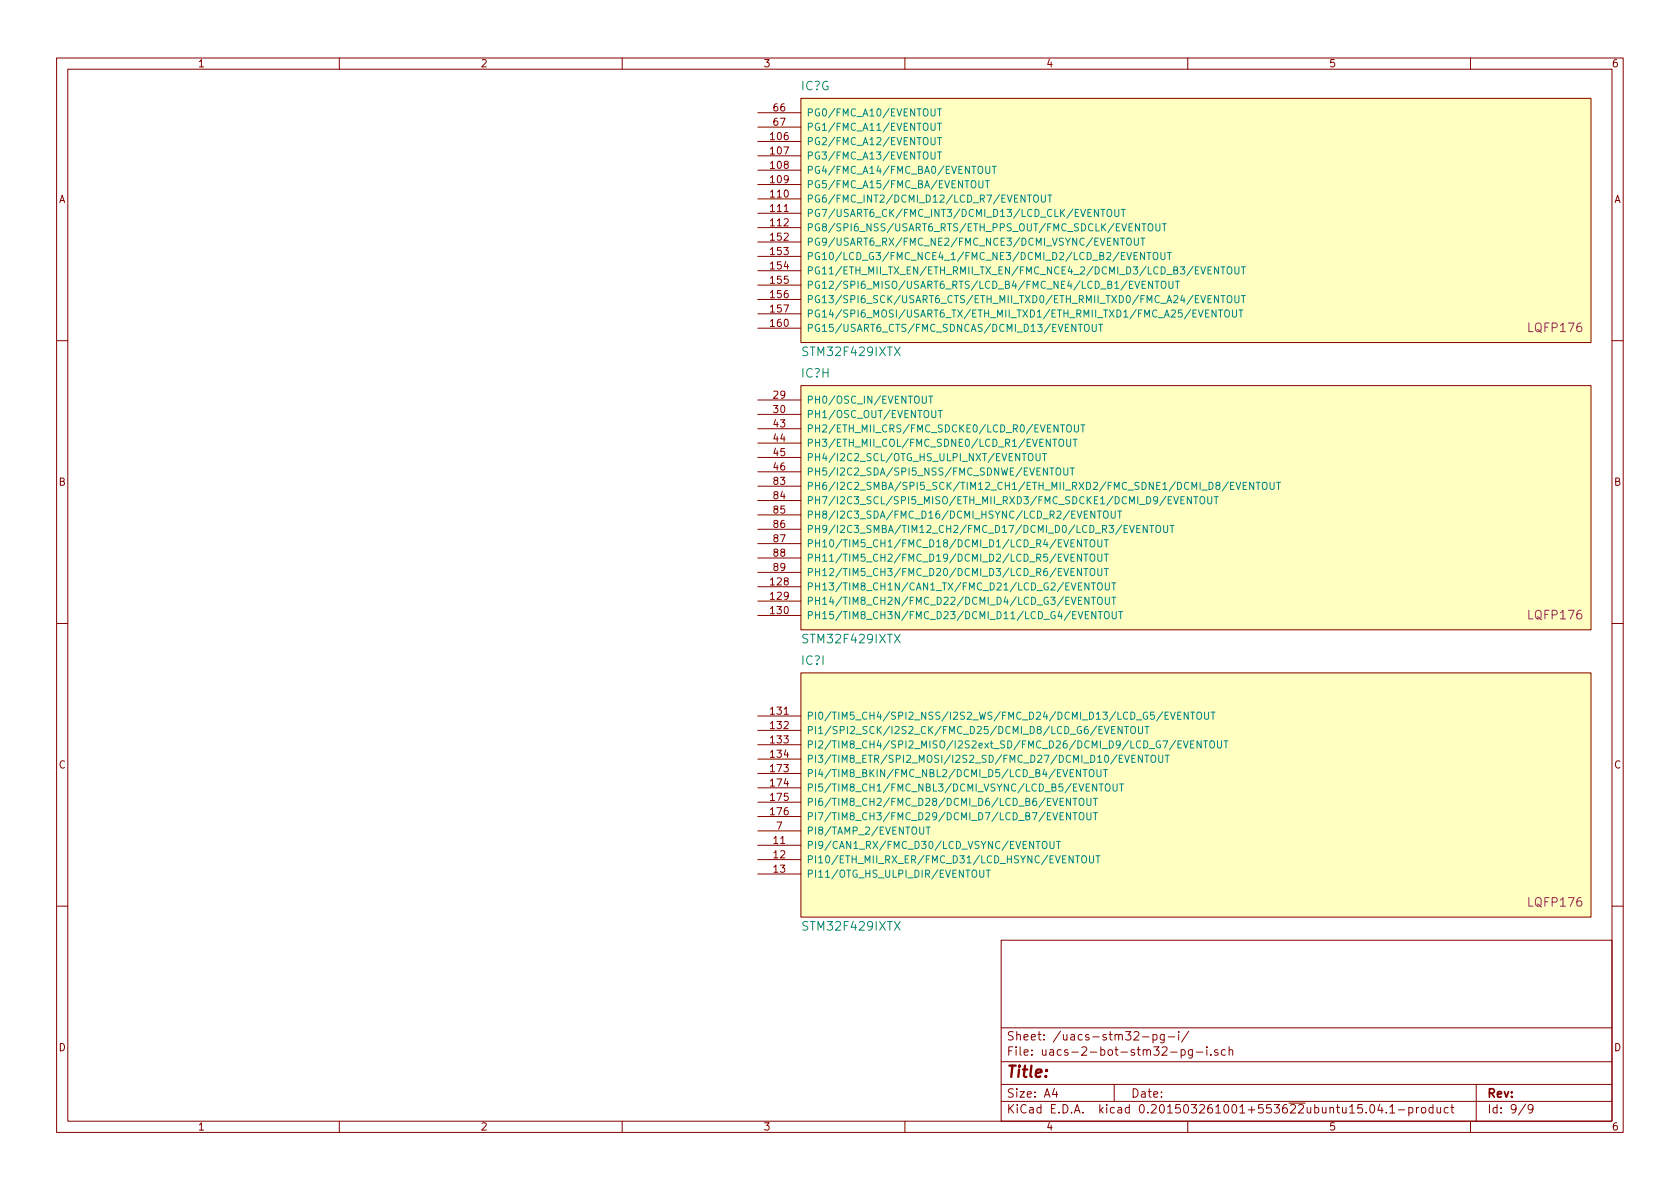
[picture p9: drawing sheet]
<svg xmlns="http://www.w3.org/2000/svg" width="297mm" height="210mm" viewBox="0 0 297 210" stroke-linecap="round" stroke-linejoin="round" font-family="sans-serif">
<g fill="none" stroke="#840000" stroke-width=".18">
<path d="M10 10.3h277v189.9h-277zM12 12.2h273v186.1h-273zM60 10.3v1.9M110 10.3v1.9M134 19.9h7.6M141.6 17.4h139.7v43.2h-139.7zM160 10.3v1.9M210 10.3v1.9M260 10.3v1.9M134 22.5h7.6M134 35.2h7.6M134 37.7h7.6"/>
<path d="M134 25h7.6M134 27.6h7.6M134 30.1h7.6M134 32.6h7.6M134 58h7.6M134 40.3h7.6M134 42.8h7.6M134 45.3h7.6M134 47.9h7.6M134 50.4h7.6M134 53h7.6M134 55.5h7.6"/>
<path d="M10 60.2h2M134 73.3h7.6M134 75.8h7.6M134 78.4h7.6M134 70.7h7.6M141.6 68.2h139.7v43.2h-139.7zM285 60.2h2M134 86h7.6M134 88.5h7.6M134 80.9h7.6M134 91.1h7.6M134 83.4h7.6"/>
<path d="M134 93.6h7.6M134 96.1h7.6M134 98.7h7.6M10 110.3h2M134 101.2h7.6M134 108.8h7.6M134 103.8h7.6M134 106.3h7.6M141.6 119h139.7v43.2h-139.7zM285 110.3h2M134 126.6h7.6M134 129.2h7.6"/>
<path d="M134 131.7h7.6M134 136.8h7.6M134 134.2h7.6M134 139.3h7.6M134 146.9h7.6M134 149.5h7.6M134 152h7.6M134 154.6h7.6M134 141.9h7.6M134 144.4h7.6M10 160.2h2M177 166.3h108v32h-108z"/>
<path d="M285 160.2h2M60 198.3v1.9M110 198.3v1.9M160 198.3v1.9M177 194.8h108M177 191.8h108M177 187.8h108M177 181.8h108M186.4 192.5l-.3 1h.9M186.8 193v1M197 191.8v3M202 183.4h1.1"/>
<path d="M203.9 183l.4-.1 .3 .3-.2 .6h-.5M203.9 182.9v1.5M205.8 182.9v1.4l-.2 .1-.4-.1M205.8 183l-.4-.1-.3 .3 .1 .6 .2 .1 .4-.1M206.6 183.4h1.1M207 186h1.1M208.4 182.4v.2M208.4 182.9v1M208.8 185.7l.5-.1 .2 .3-.1 .6h-.6M208.8 185.6v1.5M210 198.3v1.9M210.2 182.3l-1.3 2"/>
<path d="M210.8 185.6v1.4l-.3 .1-.3-.1M210.8 185.7l-.4-.1-.3 .3 .1 .6 .2 .1 .4-.1M211.5 186h1.2M213.4 185.1v.2M213.4 185.6v1M214.1 186.5v.1M215.3 185.7a.37 .37 0 0 0-.6 .1l.1 .2 .5 .2 .1 .1-.2 .3-.5-.1M216.7 185.7l-.5-.1-.2 .3v.6l.2 .1 .5-.1M217.3 185.7l.2-.1 .4 .1 .1 .9M217.3 185.1v1.5M242.3 195.5l.2-.2a.81 .81 0 0 1 .6 .6 .81 .81 0 0 1-.3 .8l-.1 .1a.79 .79 0 0 1-.4-1.3zM244 195.2l-.4 1.1h1"/>
<path d="M244.3 195.8v1M245.1 196.7v.1M245.7 195.8l.5-.5v1.5M245.7 196.8h.9M247.2 196.3h1.2M249.1 195.9l.4-.1 .3 .3-.1 .6h-.6M249.1 195.8v1.5M250.4 195.8v1M250.9 195.8l-.5 .3M251.4 196l.2-.2 .4 .2 .1 .5-.1 .2-.4 .1-.2-.1zM253.4 195.9l-.5-.1-.2 .3v.6l.2 .1 .5-.1M253.4 195.3v1.5"/>
<path d="M254.1 195.8l.1 .9 .3 .1 .2-.1M254.7 195.8v1M256.1 195.9l-.5-.1-.3 .3 .1 .6 .2 .1 .5-.1M256.5 195.8h.6M256.7 195.3v1.3l.4 .2M260 198.3v1.9M261 191.8v6.5M269.7 195.2l-1.2 2M271 196l-.2 .3h-.3l-.3-.3v-.4l.1-.2 .5-.1 .2 .2a1.19 1.19 0 0 1-.2 1.2l-.5 .1"/>
</g>
<g fill="#ffffc2" stroke="#ffffc2" stroke-width=".25">
<path d="M141.6 17.4h139.7v43.2h-139.7z"/>
<path d="M141.6 68.2h139.7v43.2h-139.7z"/>
<path d="M141.6 119h139.7v43.2h-139.7z"/>
</g>
<g fill="none" stroke="#008484" stroke-width=".18">
<path d="M165.8 19.2h.7M166.1 19.2v1.3M165.8 21.8h.7M165.8 24.3h.7M165.8 26.9h.7M166.1 21.8v1.3M166.1 24.3v1.3M166.1 26.9v1.2M173.1 31.9v1.1l.2 .2h.3l.2-.2v-1.1M174.2 31.9h.7M174.3 29.4v1l.2 .3h.3l.2-.3v-1M174.6 31.9v1.3"/>
<path d="M175.4 29.4h.7M175.8 29.4v1.3M182.8 34.7l.2-.2h.4a.83 .83 0 0 1-.1 1.3 .44 .44 0 0 1-.5-.5zM184.1 34.5v1l.3 .3h.2l.2-.3v-1M185.3 34.5h.7M185.6 34.5v1.3M194.6 37h.8M195 37v1.3M195.9 37.1h.5a.83 .83 0 0 1-.1 1.2 .44 .44 0 0 1-.6-.4l.1-.7zM197.1 37v1l.2 .3h.3l.2-.3v-1M198.2 37h.8M198.6 37v1.3"/>
<path d="M201.9 39.6h.7M203.2 39.6h.5a.83 .83 0 0 1-.2 1.2 .44 .44 0 0 1-.5-.4v-.7zM204.4 39.6v1l.2 .2h.3l.2-.2v-1M205.5 39.6h.7M205.9 39.6v1.2M191.9 57.4h.5a.83 .83 0 0 1-.1 1.2 .44 .44 0 0 1-.6-.4l.1-.7zM193.1 57.3v1.1l.2 .2h.3l.2-.2v-1.1M194.3 57.3h.7M194.6 57.3v1.3M198.1 42.1h.7M199.2 42.3l.3-.2 .3 .1a.83 .83 0 0 1-.1 1.2 .44 .44 0 0 1-.5-.5zM200.6 42.1v1l.2 .3h.2l.3-.3v-1"/>
<path d="M201.7 42.1h.7M202.1 42.1v1.3M202.4 44.6v1.3l-.7-1.3v1.3M202.8 44.6h.7M203.1 44.6v1.3M203.8 49.7v1.3l-.7-1.3v1.3M203.9 44.8l.3-.2 .3 .1a.83 .83 0 0 1-.1 1.2 .44 .44 0 0 1-.5-.4zM204.2 49.7h.7M204.6 49.7v1.3M205.3 44.6v1.1l.2 .2h.2l.3-.2v-1.1M205.4 49.9l.2-.2 .4 .1a.83 .83 0 0 1-.2 1.2 .44 .44 0 0 1-.5-.4zM206.4 44.6h.7"/>
<path d="M206.7 49.7v1l.2 .3h.3l.2-.3v-1M206.8 44.6v1.3M207.8 49.7h.7M208.2 49.7v1.3M215 54.8v1.3l-.7-1.3v1.3M215.4 47.2v1.3l-.7-1.3v1.3M215.4 52.3v1.2l-.7-1.2v1.2M215.4 54.8h.8M215.8 54.8v1.3M215.9 47.2h.7M215.9 52.3h.7M216.2 47.2v1.3"/>
<path d="M216.2 52.3v1.2M216.6 55l.2-.2 .4 .1a.83 .83 0 0 1-.1 1.2 .44 .44 0 0 1-.6-.5zM217 47.4l.2-.2h.4a.83 .83 0 0 1-.1 1.3 .44 .44 0 0 1-.5-.5zM217 52.4l.2-.1h.4a.83 .83 0 0 1-.1 1.2 .44 .44 0 0 1-.5-.4zM217.9 54.8v1l.2 .3h.3l.2-.3v-1M218.3 47.2v1l.3 .3h.2l.2-.3v-1M218.3 52.3v1l.3 .2h.2l.2-.2v-1M219 54.8h.8M219.4 54.8v1.3M219.5 47.2h.7M219.5 52.3h.7M219.8 47.2v1.3"/>
<path d="M219.8 52.3v1.2M164.2 70h.7M164.6 70v1.3M165.9 72.6h.7M166.2 72.6v1.3M187.4 77.7h.5a.83 .83 0 0 1-.1 1.2 .44 .44 0 0 1-.6-.4l.1-.7zM188.6 77.7v1l.2 .2h.3l.2-.2v-1M188.6 75.3l.3-.2 .4 .1a.83 .83 0 0 1-.2 1.2 .44 .44 0 0 1-.5-.4zM189.7 77.7h.7M190 75.1v1l.2 .3h.2l.3-.3v-1M190.1 77.7v1.2M191.1 75.1h.7"/>
<path d="M191.5 75.1v1.3M182 80.3h.5a.83 .83 0 0 1-.2 1.2 .44 .44 0 0 1-.5-.5l.1-.6zM183.2 80.2v1l.2 .3h.3l.2-.3v-1M184.3 80.2h.7M184.7 80.2v1.3M186.8 82.9l.2-.2 .4 .1a.83 .83 0 0 1-.2 1.2 .44 .44 0 0 1-.5-.4zM188.1 82.7v1.1l.2 .2h.3l.2-.2v-1.1M189.2 82.7h.7M189.6 82.7v1.3M191.2 95.4v1.3l-.7-1.3v1.3M191.2 98v1.3l-.7-1.3v1.3M191.6 95.4h.8"/>
<path d="M191.6 98h.8M192 95.4v1.3M192 98v1.3M192.8 95.6l.2-.2 .4 .1a.83 .83 0 0 1-.1 1.2 .44 .44 0 0 1-.6-.4zM192.8 98.2l.2-.2h.4a.83 .83 0 0 1-.1 1.3 .44 .44 0 0 1-.6-.5zM194 90.4h.7M194.1 95.4v1.1l.2 .2h.3l.2-.2v-1.1M194.1 98v1l.2 .3h.3l.2-.3v-1M194.4 90.4v1.2M195.1 90.5l.3-.1h.4a.83 .83 0 0 1-.2 1.2 .44 .44 0 0 1-.5-.4zM195.2 95.4h.8M195.2 98h.8"/>
<path d="M195.6 95.4v1.3M195.6 98v1.3M196.5 90.4v1l.2 .2h.3l.2-.2v-1M197.6 90.4h.7M198 90.4v1.2M201 93.5h.4M201.6 92.9h-.6v1.3h.6M202.8 92.9v1.3l-.7-1.3v1.3M203.3 92.9h.7M203.6 92.9v1.3M204.5 93h.5a.83 .83 0 0 1-.1 1.2 .44 .44 0 0 1-.5-.5v-.6zM205.7 92.9v1l.3 .3h.2l.3-.3v-1"/>
<path d="M206.9 92.9h.7M207.2 92.9v1.3M208.8 88.4h.4M209.4 87.8h-.6v1.3h.6M210.6 87.8v1.3l-.7-1.3v1.3M211.1 87.8h.7M211.4 87.8v1.3M212.2 88l.2-.2 .4 .1a.83 .83 0 0 1-.1 1.2 .44 .44 0 0 1-.5-.4zM213.5 87.8v1l.3 .3h.2l.2-.3v-1M214.7 87.8h.7M215 87.8v1.3M218.5 85.3l.4 1.3 .5-1.3"/>
<path d="M219.8 85.9h.4M220.4 85.3h-.6v1.3h.6M221.7 85.3v1.3l-.7-1.3v1.3M222.1 85.3h.7M222.5 85.3v1.3M223.2 85.5l.3-.2h.4a.83 .83 0 0 1-.2 1.3 .44 .44 0 0 1-.5-.5zM224.6 85.3v1l.2 .3h.2l.3-.3v-1M225.7 85.3h.7M226.1 85.3v1.3M191.2 100.5v1.3l-.7-1.3v1.3M191.6 100.5h.8M192 100.5v1.3"/>
<path d="M192.5 103.1v1.2l-.7-1.2v1.2M192.5 105.6v1.3l-.7-1.3v1.3M192.9 100.6h.5a.83 .83 0 0 1-.1 1.2 .44 .44 0 0 1-.6-.4l.1-.7zM193 103.1h.7M193 105.6h.7M193.3 103.1v1.2M193.3 105.6v1.3M193.8 108.1v1.3l-.8-1.3v1.3M194.1 100.5v1l.2 .3h.3l.2-.3v-1M194.1 105.8l.2-.2 .4 .1a.83 .83 0 0 1-.1 1.2 .44 .44 0 0 1-.5-.5zM194.2 108.1h.7M194.2 103.1h.5a.83 .83 0 0 1-.1 1.2 .44 .44 0 0 1-.5-.4v-.7z"/>
<path d="M194.5 108.1v1.3M195.2 100.5h.8M195.3 108.3l.3-.2 .3 .1a.83 .83 0 0 1-.1 1.2 .44 .44 0 0 1-.5-.4zM195.4 103.1v1l.3 .2h.2l.2-.2v-1M195.4 105.6v1l.3 .3h.2l.2-.3v-1M195.6 100.5v1.3M196.6 103.1h.7M196.6 105.6h.7M196.6 108.1v1.1l.3 .2h.2l.3-.2v-1.1M196.9 103.1v1.2M196.9 105.6v1.3M197.8 108.1h.7"/>
<path d="M198.1 108.1v1.3M191.1 136.1v1.3l-.8-1.3v1.3M191.5 136.1h.7M191.8 136.1v1.3M192.6 136.3l.3-.2h.3a.83 .83 0 0 1-.1 1.3 .44 .44 0 0 1-.5-.5zM194 136.1v1l.2 .3h.2l.3-.3v-1M194.3 138.6h.7M194.7 138.6v1.3M195.1 136.1h.7M195.5 136.1v1.3M195.5 138.8l.2-.2 .4 .1a.83 .83 0 0 1-.1 1.2 .44 .44 0 0 1-.6-.4zM196.5 129.1h.5"/>
<path d="M196.8 138.6v1l.2 .3h.3l.2-.3v-1M197.2 128.5h-.7v1.2h.7M197.9 138.6h.8M198.3 138.6v1.3M198.4 128.5v1.2l-.7-1.2v1.2M198.8 128.5h.7M199.2 128.5v1.2M200 128.6l.2-.1h.4a.83 .83 0 0 1-.1 1.2 .44 .44 0 0 1-.6-.4zM200.1 134.1h.5M200.7 133.5h-.6v1.3h.6M201.3 128.5v1l.2 .2h.3l.2-.2v-1M202 133.5v1.3l-.7-1.3v1.3"/>
<path d="M202.4 133.5h.7M202.4 128.5h.7M202.8 133.5v1.3M202.8 128.5v1.2M203.6 133.7l.2-.2 .4 .1a.83 .83 0 0 1-.2 1.2 .44 .44 0 0 1-.5-.4zM204.9 133.5v1.1l.2 .2h.3l.2-.2v-1.1M206 133.5h.7M206.4 133.5v1.3M207 125.9l.4 1.3 .4-1.3M208.2 126.5h.5M208.8 125.9h-.6v1.3h.6M209.2 131l.5 1.3 .4-1.3"/>
<path d="M210.1 125.9v1.3l-.7-1.3v1.3M210.5 125.9h.7M210.5 131.6h.4M210.9 125.9v1.3M211.1 131h-.6v1.3h.6M211.7 126.1l.2-.2 .4 .1a.83 .83 0 0 1-.2 1.2 .44 .44 0 0 1-.5-.4zM212.4 131v1.3l-.7-1.3v1.3M212.8 131h.7M213 125.9v1l.2 .3h.3l.2-.3v-1M213.2 131v1.3M214.1 131.1h.5a.83 .83 0 0 1-.2 1.2 .44 .44 0 0 1-.5-.5v-.6zM214.1 125.9h.7"/>
<path d="M214.5 125.9v1.3M215.3 131v1l.2 .3h.2l.3-.3v-1M216.4 131h.7M216.8 131v1.3M163.8 146.2h.7M164.1 146.2v1.3M173.2 153.9v1l.3 .2h.2l.2-.2v-1M174.4 153.9h.7M174.7 153.9v1.2M184.3 149l.3-.2h.3a.83 .83 0 0 1-.1 1.3 .44 .44 0 0 1-.5-.5zM185.6 148.8v1l.3 .3h.2l.3-.3v-1M186.8 148.8h.7"/>
<path d="M187.1 148.8v1.3M189.3 141.2v1.2l-.7-1.2v1.2M189.3 143.7v1.3l-.7-1.3v1.3M189.7 141.2h.7M189.7 143.7h.7M190.1 141.2v1.2M190.1 143.7v1.3M190.9 141.3l.2-.1h.4a.83 .83 0 0 1-.2 1.2 .44 .44 0 0 1-.5-.4zM190.9 143.9l.2-.2 .4 .1a.83 .83 0 0 1-.2 1.2 .44 .44 0 0 1-.5-.5zM191.3 151.5l.2-.2 .4 .1a.83 .83 0 0 1-.1 1.2 .44 .44 0 0 1-.5-.4zM192.2 141.2v1l.2 .2h.3l.2-.2v-1M192.2 143.7v1l.2 .3h.3l.2-.3v-1"/>
<path d="M192.6 151.3v1l.3 .3h.2l.2-.3v-1M193.3 141.2h.7M193.3 143.7h.7M193.7 141.2v1.2M193.7 143.7v1.3M193.8 151.3h.7M194.1 151.3v1.3"/>
</g>
<text font-size="2.8" fill="#840000" x="178" y="190.5">Title:</text>
<g font-size="2.1" fill="#008484">
<text x="141.6" y="16">IC?G</text>
<text x="142.3" y="63">STM32F429IXTX</text>
<text x="141.7" y="66.8">IC?H</text>
<text x="142.3" y="113.8">STM32F429IXTX</text>
<text x="141.7" y="117.6">IC?I</text>
<text x="142.3" y="164.6">STM32F429IXTX</text>
</g>
<g font-size="2.1" fill="#840084">
<text x="270.4" y="58.7">LQFP176</text>
<text x="270.4" y="109.5">LQFP176</text>
<text x="270.4" y="160.3">LQFP176</text>
</g>
<g font-size="2.1" fill="#840000">
<text x="178" y="184">Sheet: /uacs-stm32-pg-i/</text>
<text x="178" y="186.7">File: uacs-2-bot-stm32-pg-i.sch</text>
<text x="178" y="196.9">KiCad E.D.A. kicad 0.201503261001+553622ubuntu15.04.1-product</text>
<text x="178" y="194.1">Size: A4</text>
<text x="200" y="194.1">Date:</text>
<text x="263" y="194.1">Rev:</text>
<text x="263" y="196.9">Id: 9/9</text>
</g>
<g font-size="1.8" fill="#840000">
<text x="35" y="11.9">1</text>
<text x="85" y="11.9">2</text>
<text x="135" y="11.9">3</text>
<text x="185" y="11.9">4</text>
<text x="235" y="11.9">5</text>
<text x="285" y="11.9">6</text>
<text x="136.8" y="19.7">66</text>
<text x="136.8" y="22.2">67</text>
<text x="136.3" y="24.8">106</text>
<text x="136.3" y="27.3">107</text>
<text x="136.3" y="29.8">108</text>
<text x="10.4" y="35.9">A</text>
<text x="136.3" y="34.9">110</text>
<text x="136.3" y="32.4">109</text>
<text x="285.4" y="35.9">A</text>
<text x="136.3" y="37.5">111</text>
<text x="136.3" y="40">112</text>
<text x="136.3" y="42.5">152</text>
<text x="136.3" y="45.1">153</text>
<text x="136.3" y="47.6">154</text>
<text x="136.3" y="50.2">155</text>
<text x="136.3" y="52.7">156</text>
<text x="136.3" y="57.8">160</text>
<text x="136.3" y="55.2">157</text>
<text x="136.8" y="70.5">29</text>
<text x="136.8" y="73">30</text>
<text x="136.8" y="75.6">43</text>
<text x="136.8" y="78.1">44</text>
<text x="136.8" y="80.6">45</text>
<text x="136.8" y="83.2">46</text>
<text x="10.4" y="85.9">B</text>
<text x="136.8" y="85.7">83</text>
<text x="136.8" y="88.3">84</text>
<text x="285.4" y="85.9">B</text>
<text x="136.8" y="90.8">85</text>
<text x="136.8" y="93.3">86</text>
<text x="136.8" y="95.9">87</text>
<text x="136.8" y="98.4">88</text>
<text x="136.8" y="101">89</text>
<text x="136.3" y="103.5">128</text>
<text x="136.3" y="106">129</text>
<text x="136.3" y="108.6">130</text>
<text x="136.3" y="126.4">131</text>
<text x="136.3" y="128.9">132</text>
<text x="136.3" y="131.4">133</text>
<text x="10.4" y="135.9">C</text>
<text x="136.3" y="136.5">173</text>
<text x="136.3" y="134">134</text>
<text x="285.4" y="135.9">C</text>
<text x="136.3" y="139.1">174</text>
<text x="136.3" y="141.6">175</text>
<text x="136.3" y="144.1">176</text>
<text x="136.8" y="149.2">11</text>
<text x="137.3" y="146.7">7</text>
<text x="136.8" y="151.8">12</text>
<text x="136.8" y="154.3">13</text>
<text x="10.4" y="185.9">D</text>
<text x="285.4" y="185.9">D</text>
<text x="35" y="199.9">1</text>
<text x="85" y="199.9">2</text>
<text x="135" y="199.9">3</text>
<text x="185" y="199.9">4</text>
<text x="235" y="199.9">5</text>
<text x="285" y="199.9">6</text>
</g>
<g font-size="1.8" fill="#008484">
<text x="142.6" y="20.6">PG0/FMC_A10/EVENTOUT</text>
<text x="142.6" y="23.1">PG1/FMC_A11/EVENTOUT</text>
<text x="142.6" y="25.6">PG2/FMC_A12/EVENTOUT</text>
<text x="142.6" y="28.2">PG3/FMC_A13/EVENTOUT</text>
<text x="142.6" y="35.8">PG6/FMC_INT2/DCMI_D12/LCD_R7/EVENTOUT</text>
<text x="142.6" y="30.7">PG4/FMC_A14/FMC_BA0/EVENTOUT</text>
<text x="142.6" y="33.3">PG5/FMC_A15/FMC_BA/EVENTOUT</text>
<text x="142.6" y="38.3">PG7/USART6_CK/FMC_INT3/DCMI_D13/LCD_CLK/EVENTOUT</text>
<text x="142.6" y="40.9">PG8/SPI6_NSS/USART6_RTS/ETH_PPS_OUT/FMC_SDCLK/EVENTOUT</text>
<text x="142.6" y="43.4">PG9/USART6_RX/FMC_NE2/FMC_NCE3/DCMI_VSYNC/EVENTOUT</text>
<text x="142.6" y="46">PG10/LCD_G3/FMC_NCE4_1/FMC_NE3/DCMI_D2/LCD_B2/EVENTOUT</text>
<text x="142.6" y="48.5">PG11/ETH_MII_TX_EN/ETH_RMII_TX_EN/FMC_NCE4_2/DCMI_D3/LCD_B3/EVENTOUT</text>
<text x="142.6" y="51">PG12/SPI6_MISO/USART6_RTS/LCD_B4/FMC_NE4/LCD_B1/EVENTOUT</text>
<text x="142.6" y="53.6">PG13/SPI6_SCK/USART6_CTS/ETH_MII_TXD0/ETH_RMII_TXD0/FMC_A24/EVENTOUT</text>
<text x="142.6" y="58.7">PG15/USART6_CTS/FMC_SDNCAS/DCMI_D13/EVENTOUT</text>
<text x="142.6" y="56.1">PG14/SPI6_MOSI/USART6_TX/ETH_MII_TXD1/ETH_RMII_TXD1/FMC_A25/EVENTOUT</text>
<text x="142.6" y="71.4">PH0/OSC_IN/EVENTOUT</text>
<text x="142.6" y="73.9">PH1/OSC_OUT/EVENTOUT</text>
<text x="142.6" y="76.4">PH2/ETH_MII_CRS/FMC_SDCKE0/LCD_R0/EVENTOUT</text>
<text x="142.6" y="79">PH3/ETH_MII_COL/FMC_SDNE0/LCD_R1/EVENTOUT</text>
<text x="142.6" y="81.5">PH4/I2C2_SCL/OTG_HS_ULPI_NXT/EVENTOUT</text>
<text x="142.6" y="86.6">PH6/I2C2_SMBA/SPI5_SCK/TIM12_CH1/ETH_MII_RXD2/FMC_SDNE1/DCMI_D8/EVENTOUT</text>
<text x="142.6" y="89.1">PH7/I2C3_SCL/SPI5_MISO/ETH_MII_RXD3/FMC_SDCKE1/DCMI_D9/EVENTOUT</text>
<text x="142.6" y="84.1">PH5/I2C2_SDA/SPI5_NSS/FMC_SDNWE/EVENTOUT</text>
<text x="142.6" y="91.7">PH8/I2C3_SDA/FMC_D16/DCMI_HSYNC/LCD_R2/EVENTOUT</text>
<text x="142.6" y="94.2">PH9/I2C3_SMBA/TIM12_CH2/FMC_D17/DCMI_D0/LCD_R3/EVENTOUT</text>
<text x="142.6" y="96.8">PH10/TIM5_CH1/FMC_D18/DCMI_D1/LCD_R4/EVENTOUT</text>
<text x="142.6" y="99.3">PH11/TIM5_CH2/FMC_D19/DCMI_D2/LCD_R5/EVENTOUT</text>
<text x="142.6" y="101.8">PH12/TIM5_CH3/FMC_D20/DCMI_D3/LCD_R6/EVENTOUT</text>
<text x="142.6" y="104.4">PH13/TIM8_CH1N/CAN1_TX/FMC_D21/LCD_G2/EVENTOUT</text>
<text x="142.6" y="106.9">PH14/TIM8_CH2N/FMC_D22/DCMI_D4/LCD_G3/EVENTOUT</text>
<text x="142.6" y="109.5">PH15/TIM8_CH3N/FMC_D23/DCMI_D11/LCD_G4/EVENTOUT</text>
<text x="142.6" y="127.2">PI0/TIM5_CH4/SPI2_NSS/I2S2_WS/FMC_D24/DCMI_D13/LCD_G5/EVENTOUT</text>
<text x="142.6" y="129.8">PI1/SPI2_SCK/I2S2_CK/FMC_D25/DCMI_D8/LCD_G6/EVENTOUT</text>
<text x="142.6" y="132.3">PI2/TIM8_CH4/SPI2_MISO/I2S2ext_SD/FMC_D26/DCMI_D9/LCD_G7/EVENTOUT</text>
<text x="142.6" y="137.4">PI4/TIM8_BKIN/FMC_NBL2/DCMI_D5/LCD_B4/EVENTOUT</text>
<text x="142.6" y="134.9">PI3/TIM8_ETR/SPI2_MOSI/I2S2_SD/FMC_D27/DCMI_D10/EVENTOUT</text>
<text x="142.6" y="139.9">PI5/TIM8_CH1/FMC_NBL3/DCMI_VSYNC/LCD_B5/EVENTOUT</text>
<text x="142.6" y="142.5">PI6/TIM8_CH2/FMC_D28/DCMI_D6/LCD_B6/EVENTOUT</text>
<text x="142.6" y="147.6">PI8/TAMP_2/EVENTOUT</text>
<text x="142.6" y="145">PI7/TIM8_CH3/FMC_D29/DCMI_D7/LCD_B7/EVENTOUT</text>
<text x="142.6" y="150.1">PI9/CAN1_RX/FMC_D30/LCD_VSYNC/EVENTOUT</text>
<text x="142.6" y="152.6">PI10/ETH_MII_RX_ER/FMC_D31/LCD_HSYNC/EVENTOUT</text>
<text x="142.6" y="155.2">PI11/OTG_HS_ULPI_DIR/EVENTOUT</text>
</g>
</svg>
